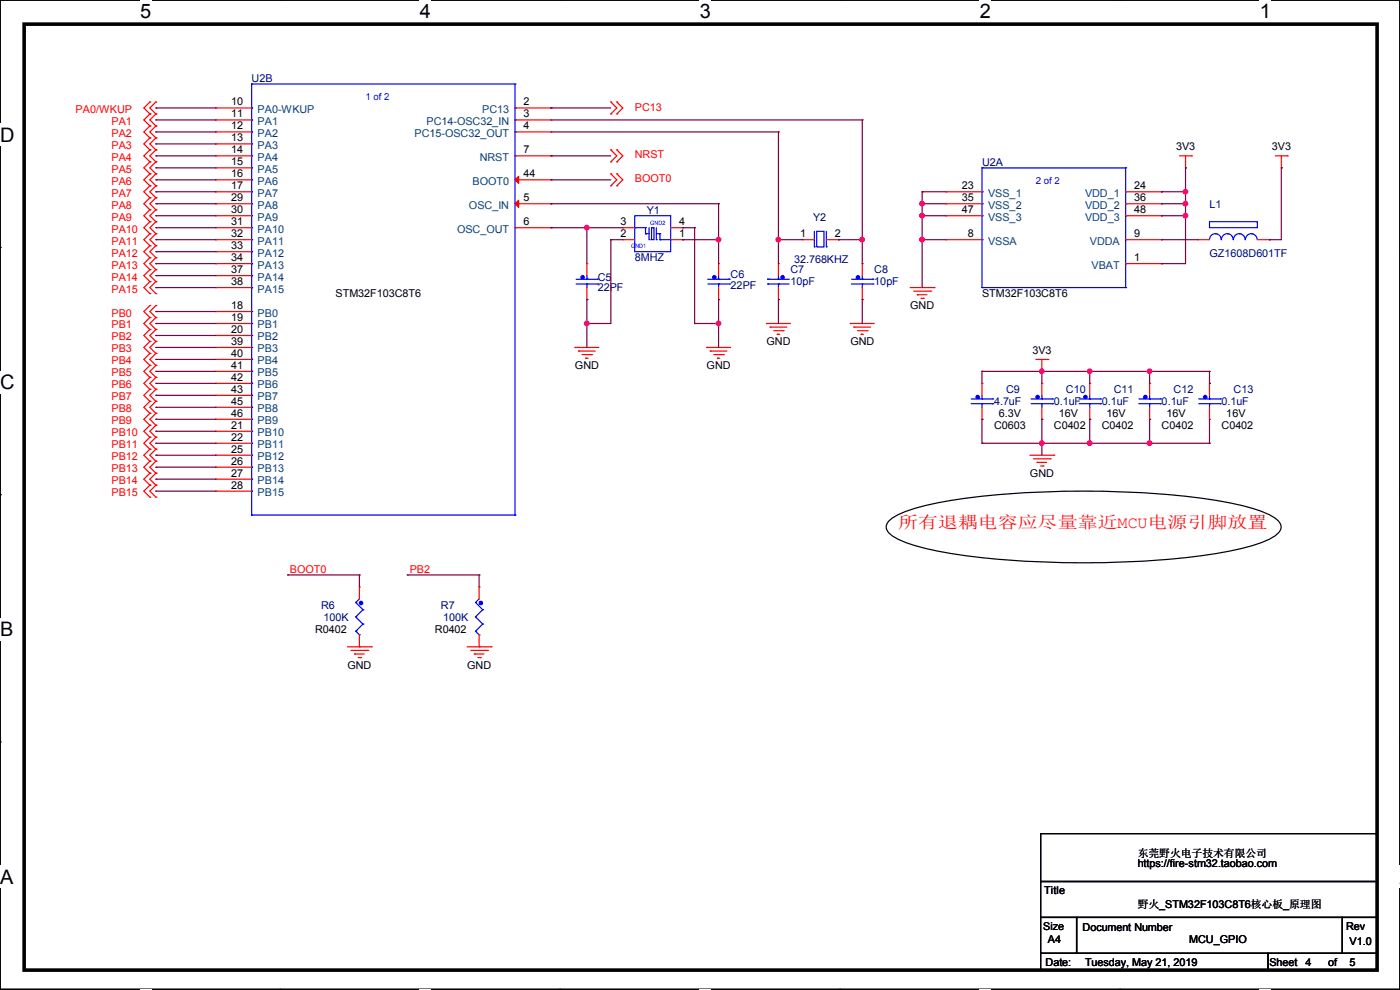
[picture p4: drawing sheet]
<svg xmlns="http://www.w3.org/2000/svg" width="297mm" height="210mm" viewBox="0 0 297 210" stroke-linecap="round" stroke-linejoin="round" font-family="sans-serif">
<path d="M0 0h297v209.8h-297z" fill="none" stroke="#000" stroke-width=".25"/>
<g fill="#fff">
<path d="M29.7 0h2.4v4.8h-2.4z"/>
<path d="M29.7 209.8h2.4v.2h-2.4z"/>
</g>
<path d="M59.4 0h.1M59.4 209.8h.1" fill="none" stroke="#000" stroke-width=".25"/>
<g fill="#fff">
<path d="M89.1 0h2.3v4.8h-2.3z"/>
<path d="M89.1 209.8h2.3v.2h-2.3z"/>
</g>
<path d="M118.8 0h.1M118.8 209.8h.1" fill="none" stroke="#000" stroke-width=".25"/>
<g fill="#fff">
<path d="M148.5 0h2.3v4.8h-2.3z"/>
<path d="M148.5 209.8h2.3v.2h-2.3z"/>
</g>
<path d="M178.2 0h.1M178.2 209.8h.1" fill="none" stroke="#000" stroke-width=".25"/>
<g fill="#fff">
<path d="M207.9 0h2.3v4.8h-2.3z"/>
<path d="M207.9 209.8h2.3v.2h-2.3z"/>
</g>
<path d="M237.6 0h.1M237.6 209.8h.1" fill="none" stroke="#000" stroke-width=".25"/>
<g fill="#fff">
<path d="M267.3 0h2.3v4.8h-2.3z"/>
<path d="M267.3 209.8h2.3v.2h-2.3z"/>
<path d="M0 26.2h3.1v4.8h-3.1z"/>
<path d="M0 78.7h3.1v4.7h-3.1z"/>
</g>
<path d="M0 52.5h.1M297 52.5h.1" fill="none" stroke="#000" stroke-width=".25"/>
<path d="M0 131.1h2.9v4.8h-2.9z" fill="#fff"/>
<path d="M0 104.9h.1M297 104.9h.1" fill="none" stroke="#000" stroke-width=".25"/>
<g fill="#fff">
<path d="M0 183.6h2.9v4.7h-2.9z"/>
<path d="M296.9 183.6h.1v4.7h-.1z"/>
</g>
<path d="M188.5 110.6a14.8 14.8 0 0 1 6.9-3.1 142.7 142.7 0 0 1 31.2-3.3 170 170 0 0 1 36 2.8l1.8 .5a14.8 14.8 0 0 1 6.9 3.1 1.81 1.81 0 0 1-.6 2.9 22.7 22.7 0 0 1-8.1 3 176.6 176.6 0 0 1-42.3 2.7 119.3 119.3 0 0 1-26.6-3.6 12.9 12.9 0 0 1-5.2-2.6 1.64 1.64 0 0 1 0-2.4zM0 157.4h.1M297 157.4h.1M220.8 176.8h71.3v10.2h-71.3zM220.8 187h71.3v7.6h-71.3zM220.8 194.6h7.6v7.6h-7.6zM228.4 194.6h56.4v7.6h-56.4zM284.8 194.6h7.3v7.6h-7.3zM220.8 202.2h48.2v3.6h-48.2zM269 202.2h23.1v3.6h-23.1z" fill="none" stroke="#000" stroke-width=".25"/>
<path d="M5.1 5.1h287v200.7h-287z" fill="none" stroke="#000" stroke-width=".76"/>
<g fill="none" stroke="#f00" stroke-width=".25">
<path d="M31.8 21.6h.1M31.8 24.2h.1M31.8 26.7h.1M31.8 29.3h.1M31.8 31.8h.1M31.8 34.3h.1M31.8 36.9h.1M31.8 39.4h.1M31.8 21.6l-1.3 1.3 1.3 1.3M31.8 24.2l-1.3 1.2 1.3 1.3M31.8 26.7l-1.3 1.3 1.3 1.3M31.8 29.3l-1.3 1.2 1.3 1.3"/>
<path d="M31.8 31.8l-1.3 1.3 1.3 1.2M31.8 34.3l-1.3 1.3 1.3 1.3M31.8 36.9l-1.3 1.2 1.3 1.3M31.8 39.4l-1.3 1.3 1.3 1.3M33.1 21.6h.1M33.1 24.2h.1M33.1 26.7h.1M33.1 29.3h.1M33.1 31.8h.1M33.1 34.3h.1M33.1 36.9h.1M33.1 39.4h.1"/>
<path d="M33.1 21.6l-1.3 1.3 1.3 1.3M33.1 24.2l-1.3 1.2 1.3 1.3M33.1 26.7l-1.3 1.3 1.3 1.3M33.1 29.3l-1.3 1.2 1.3 1.3M33.1 31.8l-1.3 1.3 1.3 1.2M33.1 34.3l-1.3 1.3 1.3 1.3M33.1 36.9l-1.3 1.2 1.3 1.3M33.1 39.4l-1.3 1.3 1.3 1.3M45.8 22.9h.1M45.8 25.4h.1M45.8 28h.1M45.8 30.5h.1"/>
<path d="M45.8 33.1h.1M45.8 35.6h.1M45.8 38.1h.1M45.8 33.1h7.6M45.8 22.9h7.6M45.8 25.4h7.6M45.8 28h7.6M45.8 30.5h7.6M45.8 35.6h7.6M45.8 38.1h7.6M109.3 33.1h7.6M109.3 22.9h7.6"/>
<path d="M109.3 25.4h7.6M109.3 28h7.6M109.3 38.1h7.6M116.9 22.9h.1M116.9 25.4h.1M116.9 28h.1M116.9 33.1h.1M116.9 38.1h.1M129.6 24.2h.1M129.6 21.6h.1M129.6 34.3h.1M129.6 31.8h.1"/>
<path d="M129.6 39.4h.1M129.6 36.9h.1M129.6 21.6l1.3 1.3-1.3 1.3M129.6 31.8l1.3 1.3-1.3 1.2M129.6 36.9l1.3 1.2-1.3 1.3M130.9 24.2h.1M130.9 21.6h.1M130.9 34.3h.1M130.9 31.8h.1M130.9 39.4h.1M130.9 36.9h.1M130.9 21.6l1.2 1.3-1.2 1.3"/>
<path d="M130.9 31.8l1.2 1.3-1.2 1.2M130.9 36.9l1.2 1.2-1.2 1.3M250.2 33.1h2.6M251.5 35.6h.1M251.5 33.1v2.5M252.8 33.1h.1M270.6 33.1h2.5M271.8 35.6h.1M271.8 33.1v2.5M273.1 33.1h.1M31.8 42h.1M31.8 44.5h.1"/>
<path d="M31.8 47h.1M31.8 49.6h.1M31.8 52.1h.1M31.8 54.7h.1M31.8 57.2h.1M31.8 59.7h.1M31.8 42l-1.3 1.2 1.3 1.3M31.8 44.5l-1.3 1.3 1.3 1.2M31.8 47l-1.3 1.3 1.3 1.3M31.8 49.6l-1.3 1.2 1.3 1.3M31.8 52.1l-1.3 1.3 1.3 1.3M31.8 54.7l-1.3 1.2 1.3 1.3"/>
<path d="M31.8 57.2l-1.3 1.3 1.3 1.2M31.8 59.7l-1.3 1.3 1.3 1.3M33.1 42h.1M33.1 44.5h.1M33.1 47h.1M33.1 49.6h.1M33.1 52.1h.1M33.1 54.7h.1M33.1 57.2h.1M33.1 59.7h.1M33.1 42l-1.3 1.2 1.3 1.3M33.1 44.5l-1.3 1.3 1.3 1.2"/>
<path d="M33.1 47l-1.3 1.3 1.3 1.3M33.1 49.6l-1.3 1.2 1.3 1.3M33.1 52.1l-1.3 1.3 1.3 1.3M33.1 54.7l-1.3 1.2 1.3 1.3M33.1 57.2l-1.3 1.3 1.3 1.2M33.1 59.7l-1.3 1.3 1.3 1.3M45.8 40.7h.1M45.8 43.2h.1M45.8 45.8h.1M45.8 48.3h.1M45.8 50.8h.1M45.8 53.4h.1"/>
<path d="M45.8 55.9h.1M45.8 58.5h.1M45.8 50.8h7.6M45.8 55.9h7.6M45.8 40.7h7.6M45.8 43.2h7.6M45.8 45.8h7.6M45.8 48.3h7.6M45.8 53.4h7.6M45.8 58.5h7.6M109.3 43.2h7.6M109.3 48.3h7.6"/>
<path d="M116.9 43.2h.1M116.9 48.3h.1M124.5 55.9h.1M124.5 55.9v2.6M132.1 50.8h.1M132.1 48.3h.1M132.1 50.8h2.6M132.1 48.3h2.6M142.3 50.8h2.5M142.3 48.3h2.5M144.8 50.8h.1M144.8 48.3h.1"/>
<path d="M152.4 55.9h.1M152.4 55.9v2.6M165.1 55.9h.1M165.1 55.9v2.6M170.2 50.8h.1M170.2 50.8h2.6M175.3 50.8h2.5M177.8 50.8h.1M182.9 55.9h.1M182.9 55.9v2.6M200.7 50.8h.1M200.7 40.7h.1"/>
<path d="M200.7 43.2h.1M200.7 45.8h.1M200.7 50.8h7.6M200.7 40.7h7.6M200.7 43.2h7.6M200.7 45.8h7.6M238.8 50.8h7.6M238.8 55.9h7.6M238.8 40.7h7.6M238.8 43.2h7.6M238.8 45.8h7.6M246.4 55.9h.1"/>
<path d="M246.4 50.8h.1M246.4 40.7h.1M246.4 43.2h.1M246.4 45.8h.1M254 50.8h.1M254 50.8h2.6M266.7 50.8h2.6M269.3 50.8h.1M31.8 64.8h.1M31.8 67.4h.1M31.8 69.9h.1M31.8 72.4h.1"/>
<path d="M31.8 75h.1M31.8 77.5h.1M31.8 62.3h.1M31.8 64.8l-1.3 1.3 1.3 1.3M31.8 67.4l-1.3 1.2 1.3 1.3M31.8 69.9l-1.3 1.3 1.3 1.2M31.8 72.4l-1.3 1.3 1.3 1.3M31.8 75l-1.3 1.2 1.3 1.3M31.8 77.5l-1.3 1.3 1.3 1.3M33.1 64.8h.1M33.1 67.4h.1M33.1 69.9h.1"/>
<path d="M33.1 72.4h.1M33.1 75h.1M33.1 77.5h.1M33.1 62.3h.1M33.1 64.8l-1.3 1.3 1.3 1.3M33.1 67.4l-1.3 1.2 1.3 1.3M33.1 69.9l-1.3 1.3 1.3 1.2M33.1 72.4l-1.3 1.3 1.3 1.3M33.1 75l-1.3 1.2 1.3 1.3M33.1 77.5l-1.3 1.3 1.3 1.3M45.8 66.1h.1M45.8 68.6h.1"/>
<path d="M45.8 71.2h.1M45.8 61h.1M45.8 73.7h.1M45.8 76.2h.1M45.8 78.8h.1M45.8 73.7h7.6M45.8 76.2h7.6M45.8 61h7.6M45.8 68.6h7.6M45.8 66.1h7.6M45.8 71.2h7.6M45.8 78.8h7.6"/>
<path d="M122 73.7h.1M122 73.7h5M122.7 74.5h.1M122.7 74.5h3.6M123.5 75.2h2M124.2 76h.1M124.2 76h.6M124.5 63.5h.1M124.5 61v2.5M125.5 75.2h.1M149.9 73.7h.1M149.9 73.7h5.1"/>
<path d="M150.7 74.5h.1M150.7 74.5h3.5M151.4 75.2h2.1M152.2 76h.1M152.2 76h.5M152.4 63.5h.1M152.4 61v2.5M153.5 75.2h.1M162.6 68.6h.1M162.6 68.6h5.1M163.4 69.4h.1M163.4 69.4h3.5"/>
<path d="M164.1 70.1h2.1M164.9 70.9h.1M164.9 70.9h.5M165.1 63.5h.1M165.1 61v2.5M166.2 70.1h.1M180.4 68.6h.1M180.4 68.6h5.1M181.1 69.4h.1M181.1 69.4h3.6M181.9 70.1h2M182.7 70.9h.1"/>
<path d="M182.7 70.9h.5M182.9 63.5h.1M182.9 61v2.5M183.9 70.1h.1M193.1 61h5.1M193.8 61.8h3.6M194.6 62.5h.1M194.6 62.5h2M195.4 63.3h.5M195.9 63.3h.1M197.4 61.8h.1M198.2 61h.1"/>
<path d="M219.8 76.2h2.5M221 78.8h.1M221 76.2v2.6M222.3 76.2h.1M31.8 80.1h.1M31.8 82.6h.1M31.8 85.1h.1M31.8 87.7h.1M31.8 90.2h.1M31.8 92.8h.1M31.8 95.3h.1M31.8 97.8h.1"/>
<path d="M31.8 80.1l-1.3 1.2 1.3 1.3M31.8 82.6l-1.3 1.3 1.3 1.2M31.8 85.1l-1.3 1.3 1.3 1.3M31.8 87.7l-1.3 1.2 1.3 1.3M31.8 90.2l-1.3 1.3 1.3 1.3M31.8 92.8l-1.3 1.2 1.3 1.3M31.8 95.3l-1.3 1.3 1.3 1.2M31.8 97.8l-1.3 1.3 1.3 1.3M33.1 80.1h.1M33.1 82.6h.1M33.1 85.1h.1M33.1 87.7h.1"/>
<path d="M33.1 90.2h.1M33.1 92.8h.1M33.1 95.3h.1M33.1 97.8h.1M33.1 80.1l-1.3 1.2 1.3 1.3M33.1 82.6l-1.3 1.3 1.3 1.2M33.1 85.1l-1.3 1.3 1.3 1.3M33.1 87.7l-1.3 1.2 1.3 1.3M33.1 90.2l-1.3 1.3 1.3 1.3M33.1 92.8l-1.3 1.2 1.3 1.3M33.1 95.3l-1.3 1.3 1.3 1.2M33.1 97.8l-1.3 1.3 1.3 1.3"/>
<path d="M45.8 91.5h.1M45.8 94h.1M45.8 96.6h.1M45.8 99.1h.1M45.8 81.3h.1M45.8 83.9h.1M45.8 86.4h.1M45.8 88.9h.1M45.8 96.6h7.6M45.8 91.5h7.6M45.8 94h7.6M45.8 99.1h7.6"/>
<path d="M45.8 81.3h7.6M45.8 83.9h7.6M45.8 86.4h7.6M45.8 88.9h7.6M208.3 81.3h.1M208.3 88.9h.1M208.3 81.3v2.6M208.3 86.4v2.5M218.5 96.6h5.1M219.2 97.3h3.6M220 98.1h.1M220 98.1h2"/>
<path d="M220.8 98.8h.5M221 81.3h.1M221 88.9h.1M221 81.3v2.6M221 86.4v2.5M221.3 98.8h.1M222.8 97.3h.1M223.6 96.6h.1M231.2 81.3h.1M231.2 88.9h.1M231.2 81.3v2.6M231.2 86.4v2.5"/>
<path d="M243.9 81.3h.1M243.9 88.9h.1M243.9 81.3v2.6M243.9 86.4v2.5M256.6 81.3h.1M256.6 88.9h.1M256.6 81.3v2.6M256.6 86.4v2.5M31.8 100.4h.1M31.8 102.9h.1M31.8 105.5h.1M31.8 100.4l-1.3 1.2 1.3 1.3"/>
<path d="M31.8 102.9l-1.3 1.3 1.3 1.3M33.1 100.4h.1M33.1 102.9h.1M33.1 105.5h.1M33.1 100.4l-1.3 1.2 1.3 1.3M33.1 102.9l-1.3 1.3 1.3 1.3M45.8 101.6h.1M45.8 104.2h.1M45.8 101.6h7.6M45.8 104.2h7.6M73.7 137.2h5.1M74.5 138h3.5"/>
<path d="M75.2 138.7h.1M75.2 138.7h2.1M76 139.5h.5M76.2 124.5h.1M76.2 137.2h.1M76.2 124.5v2.5M76.2 134.7v2.5M76.5 139.5h.1M78 138h.1M78.8 137.2h.1M99.1 137.2h5.1M99.9 138h3.5"/>
<path d="M100.6 138.7h.1M100.6 138.7h2.1M101.4 139.5h.5M101.6 124.5h.1M101.6 137.2h.1M101.6 124.5v2.5M101.6 134.7v2.5M101.9 139.5h.1M103.4 138h.1M104.2 137.2h.1"/>
</g>
<g fill="none" stroke="#00f" stroke-width=".25">
<path d="M53.4 17.8h.1M53.4 17.8v91.5M53.4 17.8h55.9M109.3 17.8h.1M109.3 17.8v91.5M53.4 22.9h.1M53.4 25.4h.1M53.4 28h.1M53.4 30.5h.1M53.4 33.1h.1M53.4 35.6h.1M53.4 38.1h.1"/>
<path d="M109.3 22.9h.1M109.3 25.4h.1M109.3 28h.1M109.3 33.1h.1M109.3 38.1h.1M208.3 35.6h.1M208.3 35.6v25.4M208.3 35.6h30.5M238.8 35.6h.1M238.8 35.6v25.4M53.4 40.7h.1M53.4 43.2h.1"/>
<path d="M53.4 45.8h.1M53.4 48.3h.1M53.4 50.8h.1M53.4 53.4h.1M53.4 55.9h.1M53.4 58.5h.1M109.3 43.2h.1M109.3 48.3h.1M122.2 59.2h4.6M124.5 59.2h.1M124.5 58.5v.7M126.8 59.2h.1"/>
<path d="M134.7 45.8h7.6v7.6h-7.6zM134.7 48.3h.1M134.7 48.3h2.2M136.9 49.6h.1M136.9 48.3h.1M136.9 49.6h.8M136.9 48.3v1.3M137.7 50.8h.1M137.7 48.3v2.5M138.2 48.3h.5v2.5h-.5zM139.2 50.8h.1M139.2 48.3v2.5"/>
<path d="M139.2 49.6h.8M140 50.8h.1M140 49.6h.1M140 49.6v1.2M140 50.8h2.3M142.3 50.8h.1M150.2 59.2h4.5M152.4 59.2h.1M152.4 58.5v.7M154.7 59.2h.1M162.9 59.2h.1M162.9 59.2h4.5"/>
<path d="M165.1 59.2h.1M165.1 58.5v.7M172.8 52.4h.1M172.8 49.1v3.3M173.3 49.1h1.5v3.3h-1.5zM175.3 52.4h.1M175.3 49.1v3.3M180.6 59.2h4.6M182.9 59.2h.1M182.9 58.5v.7M185.2 59.2h.1M208.3 40.7h.1"/>
<path d="M208.3 43.2h.1M208.3 45.8h.1M208.3 50.8h.1M238.8 40.7h.1M238.8 43.2h.1M238.8 45.8h.1M238.8 50.8h.1M238.8 55.9h.1M256.6 47h10.1v1.3h-10.1zM256.6 50.8a1.25 1.25 0 0 1 1.2-1.2 1.25 1.25 0 0 1 1.3 1.2M259.1 50.8a1.25 1.25 0 0 1 1.3-1.2 1.25 1.25 0 0 1 1.2 1.2M261.7 50.8a1.25 1.25 0 0 1 1.2-1.2 1.25 1.25 0 0 1 1.3 1.2"/>
<path d="M264.2 50.8a1.25 1.25 0 0 1 1.3-1.2 1.25 1.25 0 0 1 1.2 1.2M53.4 61h.1M53.4 66.1h.1M53.4 68.6h.1M53.4 71.2h.1M53.4 73.7h.1M53.4 76.2h.1M53.4 78.8h.1M122.2 60.2h4.6M124.5 60.2h.1M124.5 60.2v.8M126.8 60.2h.1"/>
<path d="M150.2 60.2h4.5M152.4 60.2h.1M152.4 60.2v.8M154.7 60.2h.1M162.9 60.2h.1M162.9 60.2h4.5M165.1 60.2h.1M165.1 60.2v.8M180.6 60.2h4.6M182.9 60.2h.1M182.9 60.2v.8M185.2 60.2h.1"/>
<path d="M208.3 61h.1M208.3 61h30.5M238.8 61h.1M53.4 81.3h.1M53.4 83.9h.1M53.4 86.4h.1M53.4 88.9h.1M53.4 91.5h.1M53.4 94h.1M53.4 96.6h.1M53.4 99.1h.1M206 85.6h4.6"/>
<path d="M206 84.6h4.6M208.3 85.6h.1M208.3 84.6h.1M208.3 83.9v.7M208.3 85.6v.8M210.6 85.6h.1M210.6 84.6h.1M218.7 85.6h4.6M218.7 84.6h4.6M221 85.6h.1M221 84.6h.1M221 83.9v.7"/>
<path d="M221 85.6v.8M223.3 85.6h.1M223.3 84.6h.1M228.9 85.6h4.6M228.9 84.6h4.6M231.2 85.6h.1M231.2 84.6h.1M231.2 83.9v.7M231.2 85.6v.8M233.5 85.6h.1M233.5 84.6h.1M241.6 85.6h4.6"/>
<path d="M241.6 84.6h4.6M243.9 85.6h.1M243.9 84.6h.1M243.9 83.9v.7M243.9 85.6v.8M246.2 85.6h.1M246.2 84.6h.1M254.3 85.6h4.6M254.3 84.6h4.6M256.6 85.6h.1M256.6 84.6h.1M256.6 83.9v.7"/>
<path d="M256.6 85.6v.8M258.9 85.6h.1M258.9 84.6h.1M53.4 109.3h.1M53.4 101.6h.1M53.4 104.2h.1M53.4 109.3h55.9M109.3 109.3h.1M75.5 127.8h.1M75.5 130.9h.1M75.5 133.9h.1M75.5 127.8l1.5 1.5"/>
<path d="M75.5 130.9l1.5 1.5M75.5 133.9l.7 .8M76.2 134.7h.1M76.2 127l-.7 .8M77 129.3h.1M77 132.4h.1M77 129.3l-1.5 1.6M77 132.4l-1.5 1.5M100.9 127.8h.1M100.9 130.9h.1M100.9 133.9h.1M100.9 127.8l1.5 1.5"/>
<path d="M100.9 130.9l1.5 1.5M100.9 133.9l.7 .8M101.6 134.7h.1M101.6 127l-.7 .8M102.4 129.3h.1M102.4 132.4h.1M102.4 129.3l-1.5 1.6M102.4 132.4l-1.5 1.5"/>
</g>
<g fill="#00f" stroke="#00f" stroke-width=".25">
<circle cx="102" cy="127.9" r=".36"/>
<circle cx="220.1" cy="84.2" r=".36"/>
<circle cx="230.3" cy="84.2" r=".36"/>
<circle cx="207.4" cy="84.2" r=".36"/>
<circle cx="123.6" cy="58.8" r=".36"/>
<circle cx="166" cy="58.8" r=".36"/>
<circle cx="255.7" cy="84.2" r=".36"/>
<circle cx="243" cy="84.2" r=".36"/>
<circle cx="182" cy="58.8" r=".36"/>
<circle cx="76.6" cy="127.9" r=".36"/>
<circle cx="151.5" cy="58.8" r=".36"/>
</g>
<g fill="#f00" stroke="#f00" stroke-width=".25">
<path d="M109.3 43.2l.7-.7v1.5z"/>
<path d="M109.3 38.1l.7-.7v1.5z"/>
</g>
<g fill="none" stroke="#800040" stroke-width=".25">
<path d="M33.1 22.9h.1M33.1 25.4h.1M33.1 28h.1M33.1 30.5h.1M33.1 33.1h.1M33.1 35.6h.1M33.1 38.1h.1M33.1 22.9h12.7M33.1 25.4h12.7M33.1 28h12.7M33.1 30.5h12.7M33.1 33.1h12.7"/>
<path d="M33.1 35.6h12.7M33.1 38.1h12.7M116.9 22.9h.1M116.9 33.1h.1M116.9 38.1h.1M116.9 22.9h12.7M116.9 25.4h66M116.9 28h48.2M116.9 33.1h12.7M116.9 38.1h12.7M165.1 28h.1M165.1 28v27.9"/>
<path d="M182.9 25.4h.1M182.9 25.4v30.5M251.5 35.6h.1M251.5 35.6v20.3h-5.1M271.8 35.6h.1M271.8 35.6v15.2h-2.5M33.1 40.7h.1M33.1 43.2h.1M33.1 45.8h.1M33.1 48.3h.1M33.1 50.8h.1M33.1 53.4h.1"/>
<path d="M33.1 55.9h.1M33.1 58.5h.1M33.1 40.7h12.7M33.1 43.2h12.7M33.1 45.8h12.7M33.1 48.3h12.7M33.1 50.8h12.7M33.1 53.4h12.7M33.1 55.9h12.7M33.1 58.5h12.7M116.9 48.3h.1M116.9 43.2h.1"/>
<path d="M116.9 43.2h35.5M116.9 48.3h15.2M124.5 48.3h.1M124.5 48.3v7.6M129.6 50.8h.1M129.6 50.8h2.5M129.6 50.8v17.8h-5.1M144.8 50.8h.1M144.8 48.3h.1M144.8 48.3h2.6M144.8 50.8h7.6M147.4 48.3h.1"/>
<path d="M147.4 48.3v20.3M152.4 50.8h.1M152.4 43.2h.1M152.4 43.2v12.7M165.1 50.8h.1M165.1 50.8h5.1M177.8 50.8h.1M177.8 50.8h5.1M182.9 50.8h.1M195.6 40.7h.1M195.6 50.8h.1M195.6 43.2h.1"/>
<path d="M195.6 45.8h.1M195.6 40.7h5.1M195.6 43.2h5.1M195.6 45.8h5.1M195.6 50.8h5.1M195.6 40.7v20.3M246.4 40.7h.1M246.4 45.8h.1M246.4 43.2h.1M246.4 55.9h.1M246.4 50.8h.1M246.4 40.7h5.1"/>
<path d="M246.4 43.2h5.1M246.4 45.8h5.1M246.4 50.8h7.6M251.5 40.7h.1M251.5 43.2h.1M251.5 45.8h.1M269.3 50.8h.1M33.1 61h.1M33.1 66.1h.1M33.1 68.6h.1M33.1 71.2h.1M33.1 73.7h.1"/>
<path d="M33.1 76.2h.1M33.1 78.8h.1M33.1 61h12.7M33.1 66.1h12.7M33.1 68.6h12.7M33.1 71.2h12.7M33.1 73.7h12.7M33.1 76.2h12.7M33.1 78.8h12.7M124.5 68.6h.1M124.5 63.5h.1M124.5 63.5v10.2"/>
<path d="M147.4 68.6h.1M147.4 68.6h5M152.4 63.5h.1M152.4 68.6h.1M152.4 63.5v10.2M165.1 63.5h.1M165.1 63.5v5.1M182.9 63.5h.1M182.9 63.5v5.1M208.3 78.8h.1M208.3 78.8h48.3M208.3 78.8v2.5"/>
<path d="M221 78.8h.1M221 78.8v2.5M231.2 78.8h.1M231.2 78.8v2.5M243.9 78.8h.1M243.9 78.8v2.5M256.6 78.8h.1M256.6 78.8v2.5M33.1 81.3h.1M33.1 83.9h.1M33.1 86.4h.1M33.1 88.9h.1"/>
<path d="M33.1 91.5h.1M33.1 94h.1M33.1 96.6h.1M33.1 99.1h.1M33.1 81.3h12.7M33.1 83.9h12.7M33.1 86.4h12.7M33.1 88.9h12.7M33.1 91.5h12.7M33.1 94h12.7M33.1 96.6h12.7M33.1 99.1h12.7"/>
<path d="M208.3 88.9h.1M208.3 94h.1M208.3 94h48.3M208.3 88.9v5.1M221 88.9h.1M221 94h.1M221 88.9v7.7M231.2 88.9h.1M231.2 94h.1M231.2 88.9v5.1M243.9 88.9h.1M243.9 94h.1"/>
<path d="M243.9 88.9v5.1M256.6 81.3h.1M256.6 94h.1M256.6 88.9v5.1M33.1 101.6h.1M33.1 104.2h.1M33.1 101.6h12.7M33.1 104.2h12.7M61 122h.1M61 122h15.2M76.2 122h.1M76.2 122v2.5"/>
<path d="M86.4 122h.1M86.4 122h15.2M101.6 122h.1M101.6 122v2.5"/>
</g>
<g fill="#f0f" stroke="#f0f" stroke-width=".25">
<circle cx="124.5" cy="48.3" r=".49"/>
<circle cx="124.5" cy="68.6" r=".49"/>
<circle cx="152.4" cy="50.8" r=".49"/>
<circle cx="152.4" cy="68.6" r=".49"/>
<circle cx="195.6" cy="43.2" r=".49"/>
<circle cx="195.6" cy="45.7" r=".49"/>
<circle cx="243.9" cy="94" r=".49"/>
<circle cx="243.9" cy="78.8" r=".49"/>
<circle cx="231.2" cy="78.8" r=".49"/>
<circle cx="221" cy="78.8" r=".49"/>
<circle cx="231.2" cy="94" r=".49"/>
<circle cx="221" cy="94" r=".49"/>
<circle cx="195.6" cy="50.8" r=".49"/>
<circle cx="251.5" cy="40.7" r=".49"/>
<circle cx="251.5" cy="43.2" r=".49"/>
<circle cx="251.5" cy="45.7" r=".49"/>
<circle cx="165.1" cy="50.8" r=".49"/>
<circle cx="182.9" cy="50.8" r=".49"/>
</g>
<g font-size="4.2">
<text x="29.7" y="3.9">5</text>
<text x="89.1" y="3.9">4</text>
<text x="148.5" y="3.9">3</text>
<text x="207.9" y="3.9">2</text>
<text x="267.2" y="3.9">1</text>
<text x="0" y="30.1">D</text>
<text x="0" y="82.5">C</text>
<text x="0" y="135">B</text>
<text x="0" y="187.4">A</text>
<text x="297" y="187.4">A</text>
</g>
<text font-size="3.6" fill="#f00" x="190.5" y="112.1">所有退耦电容应尽量靠近MCU电源引脚放置</text>
<g font-size="2.3" fill="#000080">
<text x="53.4" y="17.4">U2B</text>
<text x="208.3" y="35.1">U2A</text>
<text x="137.2" y="45.3">Y1</text>
<text x="172.5" y="46.8">Y2</text>
<text x="256.6" y="44">L1</text>
<text x="126.8" y="59.5">C5</text>
<text x="134.7" y="55.5">8MHZ</text>
<text x="155" y="59">C6</text>
<text x="167.7" y="58">C7</text>
<text x="168.5" y="55.7">32.768KHZ</text>
<text x="185.5" y="58">C8</text>
<text x="256.6" y="54.4">GZ1608D601TF</text>
<text x="126.8" y="61.8">22PF</text>
<text x="155" y="61.3">22PF</text>
<text x="167.7" y="60.5">10pF</text>
<text x="185.5" y="60.5">10pF</text>
<text x="213.4" y="83.4">C9</text>
<text x="226.1" y="83.4">C10</text>
<text x="236.3" y="83.4">C11</text>
<text x="249" y="83.4">C12</text>
<text x="261.7" y="83.4">C13</text>
<text x="210.9" y="85.9">4.7uF</text>
<text x="223.6" y="85.9">0.1uF</text>
<text x="233.7" y="85.9">0.1uF</text>
<text x="246.4" y="85.9">0.1uF</text>
<text x="259.1" y="85.9">0.1uF</text>
<text x="68.1" y="129.1">R6</text>
<text x="68.6" y="131.7">100K</text>
<text x="93.5" y="129.1">R7</text>
<text x="94" y="131.7">100K</text>
</g>
<g font-size="2.3" fill="#f00">
<text x="16" y="24">PA0/WKUP</text>
<text x="134.7" y="23.5">PC13</text>
<text x="23.7" y="26.5">PA1</text>
<text x="23.7" y="29">PA2</text>
<text x="23.7" y="31.6">PA3</text>
<text x="23.7" y="34.1">PA4</text>
<text x="134.7" y="33.6">NRST</text>
<text x="23.7" y="36.7">PA5</text>
<text x="23.7" y="39.2">PA6</text>
<text x="23.7" y="41.7">PA7</text>
<text x="134.7" y="38.7">BOOT0</text>
<text x="23.7" y="44.3">PA8</text>
<text x="23.7" y="46.8">PA9</text>
<text x="23.7" y="49.4">PA10</text>
<text x="23.7" y="51.9">PA11</text>
<text x="23.7" y="54.4">PA12</text>
<text x="23.7" y="57">PA13</text>
<text x="23.7" y="59.5">PA14</text>
<text x="23.7" y="62.1">PA15</text>
<text x="23.7" y="67.1">PB0</text>
<text x="23.7" y="69.7">PB1</text>
<text x="23.7" y="72.2">PB2</text>
<text x="23.7" y="74.8">PB3</text>
<text x="23.7" y="77.3">PB4</text>
<text x="23.7" y="79.8">PB5</text>
<text x="23.7" y="82.4">PB6</text>
<text x="23.7" y="84.9">PB7</text>
<text x="23.7" y="87.5">PB8</text>
<text x="23.7" y="90">PB9</text>
<text x="23.7" y="92.5">PB10</text>
<text x="23.7" y="95.1">PB11</text>
<text x="23.7" y="97.6">PB12</text>
<text x="23.7" y="100.2">PB13</text>
<text x="23.7" y="102.7">PB14</text>
<text x="23.7" y="105.2">PB15</text>
<text x="61.5" y="121.5">BOOT0</text>
<text x="86.9" y="121.5">PB2</text>
</g>
<g font-size="2.3">
<text x="49.1" y="22.4">10</text>
<text x="111" y="22.4">2</text>
<text x="49.1" y="24.9">11</text>
<text x="49.1" y="27.4">12</text>
<text x="49.1" y="30">13</text>
<text x="111" y="24.9">3</text>
<text x="111" y="27.4">4</text>
<text x="49.1" y="32.5">14</text>
<text x="49.1" y="35.1">15</text>
<text x="111" y="32.5">7</text>
<text x="249.5" y="31.8">3V3</text>
<text x="269.8" y="31.8">3V3</text>
<text x="49.1" y="37.6">16</text>
<text x="49.1" y="40.1">17</text>
<text x="111" y="37.6">44</text>
<text x="204" y="40.1">23</text>
<text x="240.6" y="40.1">24</text>
<text x="49.1" y="42.7">29</text>
<text x="49.1" y="45.2">30</text>
<text x="49.1" y="47.8">31</text>
<text x="111" y="42.7">5</text>
<text x="111" y="47.8">6</text>
<text x="131.6" y="47.8">3</text>
<text x="144.1" y="47.8">4</text>
<text x="204" y="42.7">35</text>
<text x="204" y="45.2">47</text>
<text x="240.6" y="42.7">36</text>
<text x="240.6" y="45.2">48</text>
<text x="49.1" y="50.3">32</text>
<text x="49.1" y="52.8">33</text>
<text x="131.6" y="50.3">2</text>
<text x="144.1" y="50.3">1</text>
<text x="169.7" y="50.3">1</text>
<text x="177.1" y="50.3">2</text>
<text x="205.3" y="50.3">8</text>
<text x="240.6" y="50.3">9</text>
<text x="49.1" y="55.4">34</text>
<text x="49.1" y="57.9">37</text>
<text x="240.6" y="55.4">1</text>
<text x="49.1" y="65.5">18</text>
<text x="49.1" y="60.5">38</text>
<text x="71.2" y="63.1">STM32F103C8T6</text>
<text x="193.1" y="65.6">GND</text>
<text x="208.3" y="63.1">STM32F103C8T6</text>
<text x="49.1" y="68.1">19</text>
<text x="49.1" y="70.6">20</text>
<text x="49.1" y="73.2">39</text>
<text x="49.1" y="75.7">40</text>
<text x="162.6" y="73.2">GND</text>
<text x="180.4" y="73.2">GND</text>
<text x="219" y="75">3V3</text>
<text x="49.1" y="78.2">41</text>
<text x="49.1" y="80.8">42</text>
<text x="49.1" y="83.3">43</text>
<text x="122" y="78.3">GND</text>
<text x="149.9" y="78.3">GND</text>
<text x="49.1" y="85.9">45</text>
<text x="49.1" y="88.4">46</text>
<text x="211.9" y="88.5">6.3V</text>
<text x="224.6" y="88.5">16V</text>
<text x="234.8" y="88.5">16V</text>
<text x="247.5" y="88.5">16V</text>
<text x="260.2" y="88.5">16V</text>
<text x="49.1" y="90.9">21</text>
<text x="49.1" y="93.5">22</text>
<text x="210.9" y="91">C0603</text>
<text x="223.6" y="91">C0402</text>
<text x="233.7" y="91">C0402</text>
<text x="246.4" y="91">C0402</text>
<text x="259.1" y="91">C0402</text>
<text x="49.1" y="96">25</text>
<text x="49.1" y="98.6">26</text>
<text x="49.1" y="101.1">27</text>
<text x="218.5" y="101.2">GND</text>
<text x="49.1" y="103.6">28</text>
<text x="66.8" y="134.2">R0402</text>
<text x="92.2" y="134.2">R0402</text>
<text x="73.7" y="141.8">GND</text>
<text x="99.1" y="141.8">GND</text>
<text x="241.4" y="181.7">东莞野火电子技术有限公司</text>
<text x="241.4" y="184">https://fire-stm32.taobao.com</text>
<text x="221.5" y="189.6">Title</text>
<text x="221.3" y="197.2">Size</text>
<text x="229.7" y="197.4">Document Number</text>
<text x="241.4" y="192.6">野火_STM32F103C8T6核心板_原理图</text>
<text x="285.6" y="197.2">Rev</text>
<text x="222.3" y="200">A4</text>
<text x="252.3" y="200">MCU_GPIO</text>
<text x="286.3" y="200.5">V1.0</text>
<text x="221.8" y="204.8">Date:</text>
<text x="230.2" y="204.8">Tuesday, May 21, 2019</text>
<text x="269.3" y="204.8">Sheet</text>
<text x="276.9" y="204.8">4</text>
<text x="281.7" y="204.8">of</text>
<text x="286.3" y="204.8">5</text>
</g>
<g font-size="2.3" fill="#004080">
<text x="54.7" y="24">PA0-WKUP</text>
<text x="102.3" y="24">PC13</text>
<text x="54.7" y="26.5">PA1</text>
<text x="54.7" y="29">PA2</text>
<text x="87.9" y="29">PC15-OSC32_OUT</text>
<text x="90.5" y="26.5">PC14-OSC32_IN</text>
<text x="54.7" y="31.6">PA3</text>
<text x="54.7" y="34.1">PA4</text>
<text x="101.8" y="34.1">NRST</text>
<text x="54.7" y="36.7">PA5</text>
<text x="54.7" y="39.2">PA6</text>
<text x="54.7" y="41.7">PA7</text>
<text x="100.3" y="39.2">BOOT0</text>
<text x="209.6" y="41.7">VSS_1</text>
<text x="230.2" y="41.7">VDD_1</text>
<text x="54.7" y="44.3">PA8</text>
<text x="54.7" y="46.8">PA9</text>
<text x="99.5" y="44.3">OSC_IN</text>
<text x="209.6" y="44.3">VSS_2</text>
<text x="209.6" y="46.8">VSS_3</text>
<text x="230.2" y="44.3">VDD_2</text>
<text x="230.2" y="46.8">VDD_3</text>
<text x="54.7" y="49.4">PA10</text>
<text x="54.7" y="51.9">PA11</text>
<text x="97" y="49.4">OSC_OUT</text>
<text x="209.6" y="51.9">VSSA</text>
<text x="231.2" y="51.9">VDDA</text>
<text x="54.7" y="54.4">PA12</text>
<text x="54.7" y="57">PA13</text>
<text x="54.7" y="59.5">PA14</text>
<text x="231.6" y="57">VBAT</text>
<text x="54.7" y="62.1">PA15</text>
<text x="54.7" y="67.1">PB0</text>
<text x="54.7" y="69.7">PB1</text>
<text x="54.7" y="72.2">PB2</text>
<text x="54.7" y="74.8">PB3</text>
<text x="54.7" y="77.3">PB4</text>
<text x="54.7" y="79.8">PB5</text>
<text x="54.7" y="82.4">PB6</text>
<text x="54.7" y="84.9">PB7</text>
<text x="54.7" y="87.5">PB8</text>
<text x="54.7" y="92.5">PB10</text>
<text x="54.7" y="95.1">PB11</text>
<text x="54.7" y="90">PB9</text>
<text x="54.7" y="97.6">PB12</text>
<text x="54.7" y="100.2">PB13</text>
<text x="54.7" y="102.7">PB14</text>
<text x="54.7" y="105.2">PB15</text>
</g>
<g font-size="2" fill="#00f">
<text x="77.5" y="21.3">1 of 2</text>
<text x="219.7" y="39">2 of 2</text>
</g>
<g font-size="1.3" fill="#00f">
<text x="138" y="47.7">GND2</text>
<text x="133.9" y="52.5">GND1</text>
</g>
</svg>
